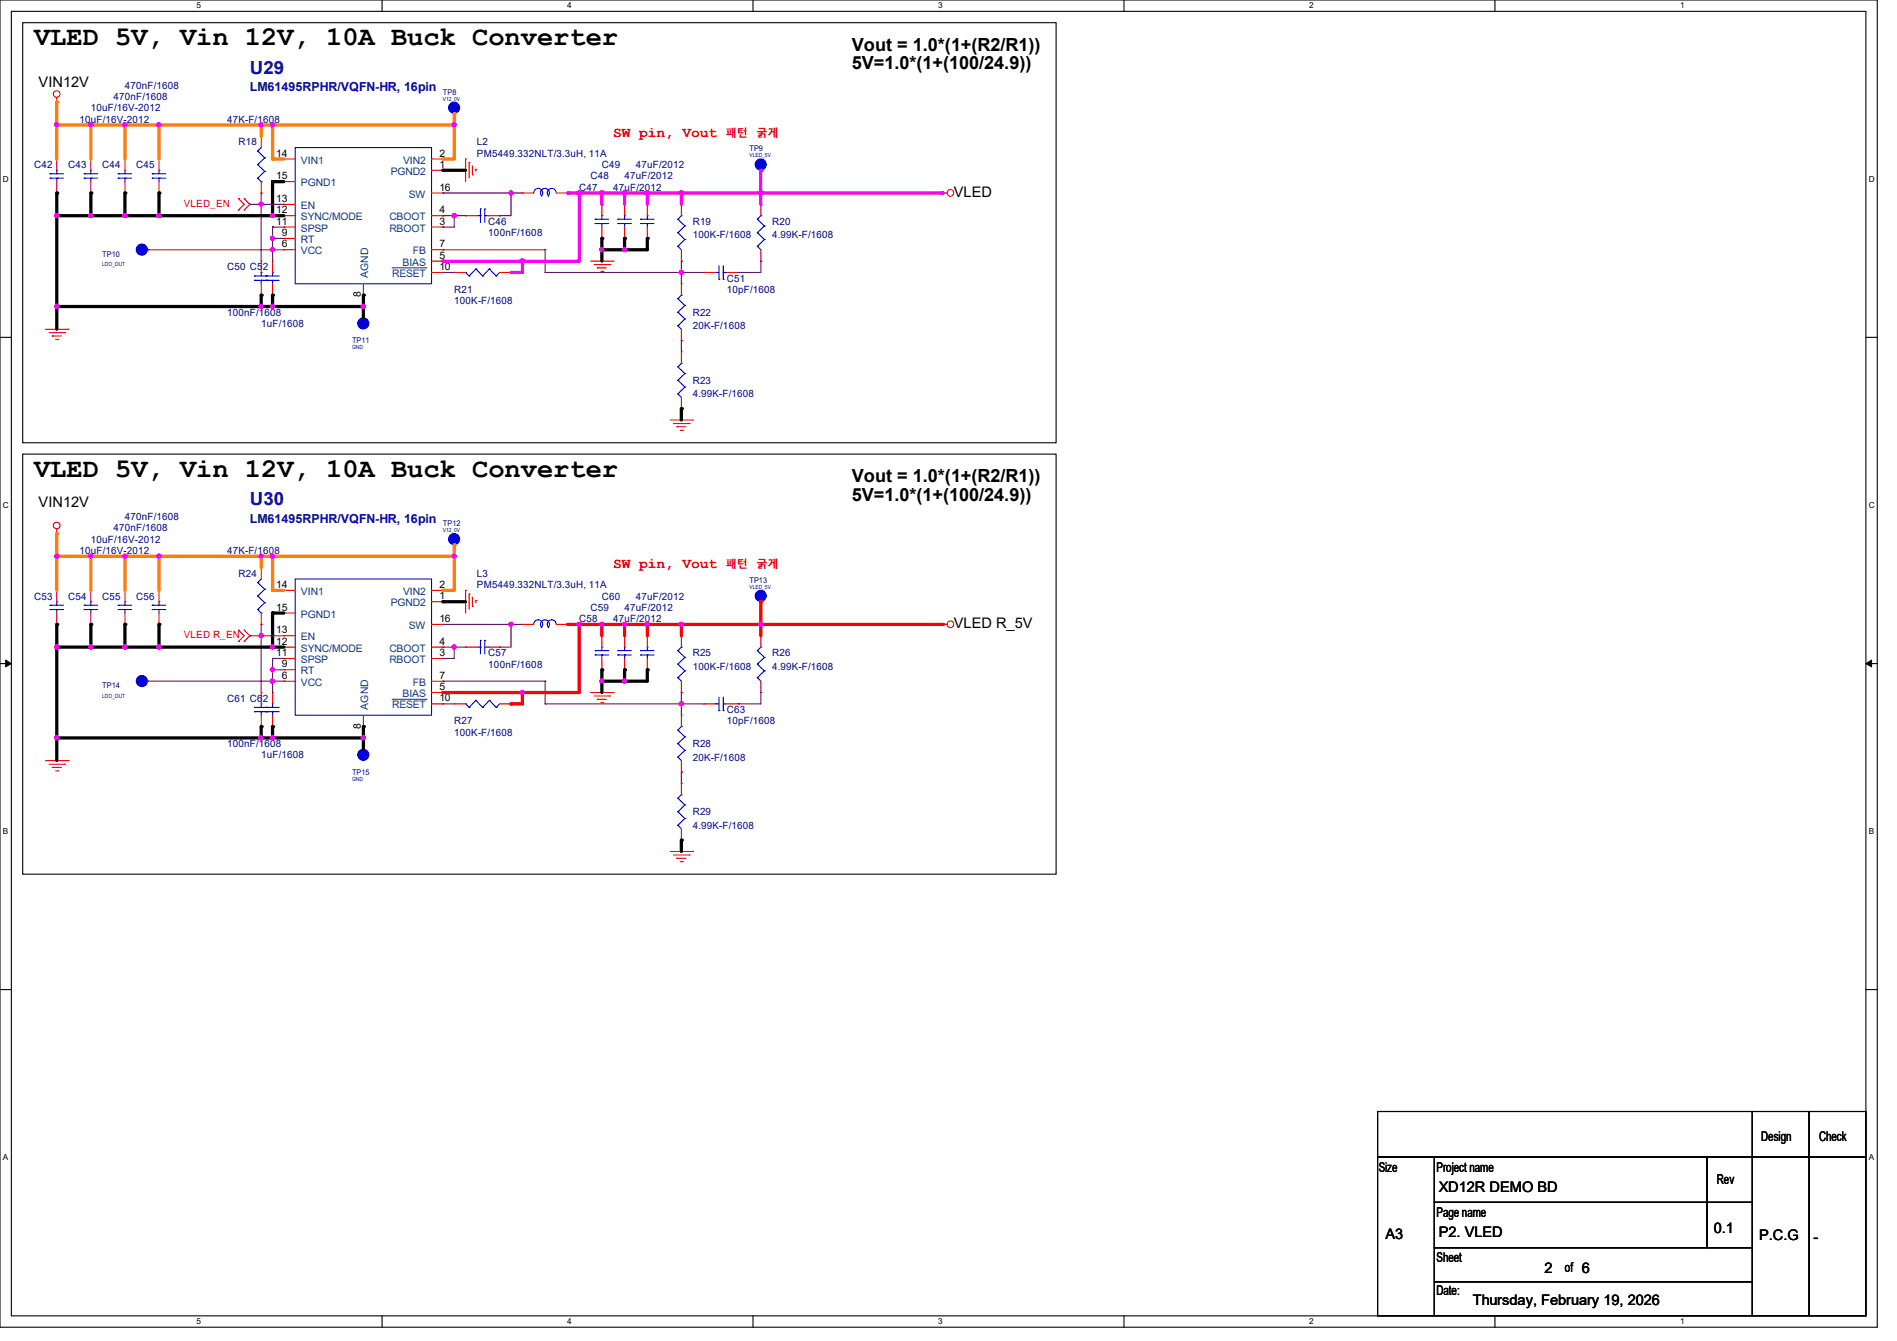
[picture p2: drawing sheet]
<svg xmlns="http://www.w3.org/2000/svg" width="297mm" height="210mm" viewBox="0 0 297 210" stroke-linecap="round" stroke-linejoin="round" font-family="sans-serif">
<path d="M0 0h293.9v207.9h-293.9zM1.8 1.8h290.3v204.3h-290.3z" fill="none" stroke="#000" stroke-width=".17"/>
<g fill="#fff">
<path d="M30.8 .2h.7v1.4h-.7z"/>
<path d="M30.8 206.2h.7v1.4h-.7z"/>
</g>
<path d="M59.8 0v1.8M59.8 206.1v1.8" fill="none" stroke="#000" stroke-width=".17"/>
<g fill="#fff">
<path d="M88.8 .2h.7v1.4h-.7z"/>
<path d="M88.8 206.2h.7v1.4h-.7z"/>
</g>
<path d="M117.9 0v1.8M117.9 206.1v1.8" fill="none" stroke="#000" stroke-width=".17"/>
<g fill="#fff">
<path d="M146.9 .2h.7v1.4h-.7z"/>
<path d="M146.9 206.2h.7v1.4h-.7z"/>
</g>
<path d="M176 0v1.8M176 206.1v1.8" fill="none" stroke="#000" stroke-width=".17"/>
<g fill="#fff">
<path d="M205 .2h.7v1.4h-.7z"/>
<path d="M205 206.2h.7v1.4h-.7z"/>
</g>
<path d="M234.1 0v1.8M234.1 206.1v1.8" fill="none" stroke="#000" stroke-width=".17"/>
<g fill="#fff">
<path d="M263.1 .2h.6v1.4h-.6z"/>
<path d="M263.1 206.2h.6v1.4h-.6z"/>
<path d="M.5 27.3h.9v1.4h-.9z"/>
<path d="M292.6 27.3h.9v1.4h-.9z"/>
<path d="M.5 78.4h.9v1.4h-.9z"/>
<path d="M292.6 78.4h.9v1.4h-.9z"/>
</g>
<path d="M0 52.8h1.8M292.1 52.8h1.8" fill="none" stroke="#000" stroke-width=".17"/>
<g fill="#fff">
<path d="M.5 129.5h.8v1.4h-.8z"/>
<path d="M292.6 129.5h.8v1.4h-.8z"/>
</g>
<path d="M0 103.9h1.8M292.1 103.9h1.8" fill="none" stroke="#000" stroke-width=".17"/>
<path d="M.9 103.4l.9 .5-.9 .5zM292.1 103.9l.9-.5v1z" fill="#000" stroke="#000" stroke-width=".16"/>
<g fill="#fff">
<path d="M.5 180.5h.8v1.4h-.8z"/>
<path d="M292.6 180.5h.8v1.4h-.8z"/>
</g>
<g fill="none" stroke="#000" stroke-width=".17">
<path d="M3.6 3.6h161.8v65.7h-161.8zM3.6 71.1h161.8v65.8h-161.8zM0 155h1.8M292.1 155h1.8M215.7 174.1h58.7v7.1h-58.7zM274.4 174.1h8.9v7.1h-8.9zM283.3 174.1h8.8v7.1h-8.8zM215.7 181.2h8.9v24.9h-8.9zM224.6 181.2h42.7v7.1h-42.7zM224.6 188.3h42.7v7.1h-42.7zM224.6 195.4h49.8v5.3h-49.8zM267.3 181.2h7.1v7.1h-7.1z"/>
<path d="M267.3 188.3h7.1v7.1h-7.1zM274.4 181.2h8.9v24.9h-8.9zM283.3 181.2h8.8v24.9h-8.8zM224.6 200.7h49.8v5.4h-49.8z"/>
</g>
<g fill="none" stroke="#f00" stroke-width=".17">
<path d="M8.9 16h.1M8.9 15.3v.7M71.1 17.8h.1M8.9 30.2h.1M8.9 24.9h.1M8.9 24.9v1.8M8.9 28.4v1.8M14.2 30.2h.1M14.2 24.9h.1M14.2 24.9v1.8M14.2 28.4v1.8M19.6 30.2h.1"/>
<path d="M19.6 24.9h.1M19.6 24.9v1.8M19.6 28.4v1.8M23.1 39.1h.1M24.9 30.2h.1M24.9 24.9h.1M24.9 24.9v1.8M24.9 28.4v1.8M37.3 32.9h.1M37.3 31.1h.1M37.3 31.1l.9 .9-.9 .9M38.2 31.1h.1"/>
<path d="M38.2 32.9h.1M38.2 31.1l.9 .9-.9 .9M40.9 21.3h.1M40.9 30.2h.1M40.9 21.3v1.8M40.9 28.4v1.8M44.5 39.1h.1M44.5 37.3h.1M44.5 35.6h.1M44.5 33.8h.1M44.5 32h.1M44.5 24.9h.1"/>
<path d="M44.5 28.4h.1M44.5 24.9h1.7M44.5 35.6h1.7M44.5 33.8h1.7M44.5 39.1h1.7M44.5 37.3h1.7M44.5 32h1.7M44.5 28.4h1.7M67.6 30.2h1.7M67.6 26.7h1.7M67.6 24.9h1.7M67.6 35.6h1.7"/>
<path d="M67.6 33.8h1.7M67.6 39.1h1.7M69.3 26.7h.1M69.3 24.9h.1M69.3 35.6h.1M69.3 33.8h.1M69.3 39.1h.1M69.3 30.2h.1M72.9 24.9h.1M72.9 33.8h.1M72.9 24.9v3.5M72.9 33.8h1.8"/>
<path d="M73.4 25.4h.1M73.4 25.4v2.5M74 27.4h.1M74 26v1.4M74.5 26.5h.1M74.5 26.5v.3M76.5 33.8h1.7M78.2 33.8h.1M81.8 30.2h.1M81.8 30.2h1.8M87.1 30.2h1.8M88.9 30.2h.1"/>
<path d="M94.2 37.3h.1M94.2 32h.1M94.2 32v1.8M94.2 35.6v1.7M97.8 37.3h.1M97.8 32h.1M97.8 32v1.8M97.8 35.6v1.7M101.3 37.3h.1M101.3 32h.1M101.3 32v1.8M101.3 35.6v1.7"/>
<path d="M106.7 32h.1M106.7 32v1.8M106.7 39.1v1.8M119.1 32h.1M119.1 26.7h.1M119.1 32v1.8M119.1 39.1v1.8M147.6 30.2h.1M147.6 30.2h.7M7.1 51.6h3.6M7.7 52.1h2.4M8.2 52.6h.1"/>
<path d="M8.2 52.6h1.4M8.7 53.2h.4M9.1 53.2h.1M10.1 52.1h.1M10.7 51.6h.1M40.9 46.2h.1M40.9 40.9h.1M40.9 40.9v1.8M40.9 44.4v1.8M42.7 46.2h.1M42.7 40.9h.1M42.7 40.9v1.8"/>
<path d="M42.7 44.4v1.8M56.9 46.2h.1M56.9 49.8h.1M56.9 44.4v1.8M67.6 40.9h1.7M67.6 42.7h1.7M69.3 40.9h.1M69.3 42.7h.1M71.1 42.7h.1M71.1 42.7h1.8M78.2 42.7h1.8M80 42.7h.1"/>
<path d="M92.5 40.9h3.5M93 41.4h2.5M93.5 42h.1M93.5 42h1.5M94.1 42.5h.3M94.4 42.5h.1M95.5 41.4h.1M96 40.9h.1M106.7 53.3h.1M106.7 44.4h.1M106.7 55.1h.1M106.7 40.9h.1"/>
<path d="M106.7 44.4v1.8M106.7 51.6v1.7M106.7 55.1v1.8M110.2 42.7h.1M110.2 42.7h1.8M113.8 42.7h1.8M115.6 42.7h.1M119.1 40.9h.1M104.9 65.8h3.6M105.5 66.3h2.4M106 66.8h.1M106 66.8h1.4"/>
<path d="M106.5 67.4h.3M106.7 64h.1M106.7 62.2v1.8M106.8 67.4h.1M107.9 66.3h.1M108.5 65.8h.1M8.9 83.6h.1M8.9 97.8h.1M8.9 92.5h.1M8.9 82.8v.8M8.9 92.5v1.7M8.9 96v1.8"/>
<path d="M14.2 97.8h.1M14.2 92.5h.1M14.2 92.5v1.7M14.2 96v1.8M19.6 97.8h.1M19.6 92.5h.1M19.6 92.5v1.7M19.6 96v1.8M24.9 97.8h.1M24.9 92.5h.1M24.9 92.5v1.7M24.9 96v1.8"/>
<path d="M37.3 98.7h.1M37.3 98.7l.9 .9-.9 .9M38.2 98.7h.1M38.2 98.7l.9 .9-.9 .9M40.9 88.9h.1M40.9 97.8h.1M40.9 88.9v1.8M40.9 96v1.8M44.5 99.6h.1M44.5 92.5h.1M44.5 96h.1M44.5 92.5h1.7"/>
<path d="M44.5 99.6h1.7M44.5 96h1.7M67.6 97.8h1.7M67.6 94.2h1.7M67.6 92.5h1.7M69.3 94.2h.1M69.3 92.5h.1M69.3 97.8h.1M71.1 85.3h.1M72.9 92.5h.1M72.9 92.5v3.5M73.4 93h.1"/>
<path d="M73.4 93v2.5M74 95h.1M74 93.5v1.5M74.5 94.1h.1M74.5 94.1v.3M81.8 97.8h.1M81.8 97.8h1.8M87.1 97.8h1.8M88.9 97.8h.1M94.2 99.6h.1M94.2 99.6v1.7M97.8 99.6h.1"/>
<path d="M97.8 99.6v1.7M101.3 99.6h.1M101.3 99.6v1.7M106.7 99.6h.1M106.7 99.6v1.7M119.1 99.6h.1M119.1 94.2h.1M119.1 99.6v1.7M147.6 97.8h.1M147.6 97.8h.7M7.1 119.1h3.6M7.7 119.7h2.4"/>
<path d="M10.1 119.7h.1M10.7 119.1h.1M23.1 106.7h.1M37.3 100.5h.1M38.2 100.5h.1M40.9 113.8h.1M40.9 108.5h.1M40.9 108.5v1.7M40.9 112v1.8M42.7 113.8h.1M42.7 108.5h.1M42.7 108.5v1.7"/>
<path d="M42.7 112v1.8M44.5 106.7h.1M44.5 104.9h.1M44.5 103.1h.1M44.5 101.3h.1M44.5 101.3h1.7M44.5 103.1h1.7M44.5 106.7h1.7M44.5 104.9h1.7M56.9 117.3h.1M56.9 113.8h.1M56.9 112v1.8"/>
<path d="M67.6 108.5h1.7M67.6 101.3h1.7M67.6 110.2h1.7M67.6 103.1h1.7M67.6 106.7h1.7M69.3 103.1h.1M69.3 101.3h.1M69.3 108.5h.1M69.3 106.7h.1M69.3 110.2h.1M71.1 110.2h.1M71.1 110.2h1.8"/>
<path d="M72.9 101.3h.1M72.9 101.3h1.8M76.5 101.3h1.7M78.2 101.3h.1M78.2 110.2h1.8M80 110.2h.1M92.5 108.5h3.5M93 109h2.5M93.5 109.5h.1M93.5 109.5h1.5M94.1 110.1h.3M94.2 104.9h.1"/>
<path d="M94.2 103.1v1.8M94.4 110.1h.1M95.5 109h.1M96 108.5h.1M97.8 104.9h.1M97.8 103.1v1.8M101.3 104.9h.1M101.3 103.1v1.8M106.7 108.5h.1M106.7 112h.1M106.7 106.7v1.8M106.7 112v1.8"/>
<path d="M106.7 119.1v1.8M110.2 110.2h.1M110.2 110.2h1.8M113.8 110.2h1.8M115.6 110.2h.1M119.1 108.5h.1M119.1 106.7v1.8M8.2 120.2h.1M8.2 120.2h1.4M8.7 120.7h.4M9.1 120.7h.1M104.9 133.4h3.6"/>
<path d="M105.5 133.9h2.4M106 134.4h.1M106 134.4h1.4M106.5 135h.3M106.7 131.6h.1M106.7 122.7h.1M106.7 120.9h.1M106.7 122.7v1.8M106.7 129.8v1.8M106.8 135h.1M107.9 133.9h.1M108.5 133.4h.1"/>
<circle cx="8.9" cy="14.7" r=".52"/>
<circle cx="148.8" cy="30.2" r=".52"/>
<circle cx="8.9" cy="82.3" r=".52"/>
<circle cx="148.8" cy="97.8" r=".52"/>
</g>
<g fill="none" stroke="#00f" stroke-width=".17">
<path d="M7.8 27.2h.1M7.8 27.9h.1M7.8 27.2h2.1M7.8 27.9h2.1M8.9 26.7h.1M8.9 27.9h.1M8.9 26.7v.5M8.9 27.9v.5M13.2 27.2h.1M13.2 27.9h.1M13.2 27.2h2.1M13.2 27.9h2.1"/>
<path d="M14.2 26.7h.1M14.2 27.9h.1M14.2 26.7v.5M14.2 27.9v.5M18.5 27.2h.1M18.5 27.9h.1M18.5 27.2h2.1M18.5 27.9h2.1M19.6 26.7h.1M19.6 27.9h.1M19.6 26.7v.5M19.6 27.9v.5"/>
<path d="M23.8 27.2h.1M23.8 27.9h.1M23.8 27.2h2.2M23.8 27.9h2.2M24.9 26.7h.1M24.9 27.9h.1M24.9 26.7v.5M24.9 27.9v.5M40.3 23.7h.1M40.3 25.8h.1M40.3 27.9h.1M40.3 23.7l1.1 1"/>
<path d="M40.3 25.8l1.1 1M40.3 27.9l.6 .5M40.9 28.4h.1M40.9 23.1l-.6 .6M41.4 24.7h.1M41.4 26.8h.1M41.4 24.7l-1.1 1.1M41.4 26.8l-1.1 1.1M46.2 23.1h21.4v21.3h-21.4zM74.7 33.8h.5M75.2 33.8h.1M75.2 32.7h.1"/>
<path d="M75.2 32.7v2.1M75.9 32.7h.1M75.9 32.7v2.1M75.9 33.8h.6M76.5 33.8h.1M83.6 30.2a.7 .7 0 0 1 .9-.6 .7 .7 0 0 1 .2 1.1M85.8 30.7a.7 .7 0 0 0 0-1 .7 .7 0 0 0-1 0 .7 .7 0 0 0 0 1M87.1 30.2a.7 .7 0 0 0-1-.6 .7 .7 0 0 0-.2 1.1M93.2 34.3h.1M93.2 35h.1M93.2 34.3h2.1M93.2 35h2.1"/>
<path d="M94.2 33.8h.1M94.2 35h.1M94.2 33.8v.5M94.2 35v.6M96.7 34.3h.1M96.7 35h.1M96.7 34.3h2.1M96.7 35h2.1M97.8 33.8h.1M97.8 35h.1M97.8 33.8v.5M97.8 35v.6"/>
<path d="M100.3 34.3h.1M100.3 35h.1M100.3 34.3h2.1M100.3 35h2.1M101.3 33.8h.1M101.3 35h.1M101.3 33.8v.5M101.3 35v.6M106.1 38.6h.1M106.1 36.4h.1M106.1 34.3h.1M106.1 38.6l.6 .5"/>
<path d="M106.1 36.4l1.1 1.1M106.1 34.3l1.1 1.1M106.7 33.8h.1M106.7 33.8l-.6 .5M107.2 37.5h.1M107.2 35.4h.1M107.2 37.5l-1.1 1.1M107.2 35.4l-1.1 1M118.6 38.6h.1M118.6 36.4h.1M118.6 34.3h.1M118.6 38.6l.5 .5"/>
<path d="M118.6 36.4l1.1 1.1M118.6 34.3l1.1 1.1M119.1 33.8h.1M119.1 33.8l-.5 .5M119.7 37.5h.1M119.7 35.4h.1M119.7 37.5l-1.1 1.1M119.7 35.4l-1.1 1M39.8 43.2h.1M39.8 43.9h.1M39.8 43.2h3.9M39.8 43.9h3.9"/>
<path d="M40.9 42.7h.1M40.9 43.9h.1M40.9 42.7v.5M40.9 43.9v.5M41.6 43.2h.1M41.6 43.9h.1M42.7 42.7h.1M42.7 43.9h.1M42.7 42.7v.5M42.7 43.9v.5M72.9 42.7h.1M72.9 42.7l.5 .5"/>
<path d="M73.4 43.2h.1M74.5 42.1h.1M74.5 42.1l1.1 1.1M74.5 42.1l-1.1 1.1M75.6 43.2h.1M76.6 42.1h.1M76.6 42.1l1.1 1.1M76.6 42.1l-1 1.1M77.7 43.2h.1M78.2 42.7l-.5 .5M106.1 51h.1M106.1 48.9h.1"/>
<path d="M106.1 46.8h.1M106.1 59.6h.1M106.1 57.4h.1M106.1 51l.6 .6M106.1 48.9l1.1 1.1M106.1 46.8l1.1 1M106.1 59.6l1.1 1M106.1 57.4l1.1 1.1M106.7 46.2h.1M106.7 56.9h.1M106.7 46.2l-.6 .6M106.7 56.9l-.6 .5"/>
<path d="M107.2 50h.1M107.2 47.8h.1M107.2 58.5h.1M107.2 50l-1.1 1M107.2 47.8l-1.1 1.1M107.2 58.5l-1.1 1.1M112 42.7h.1M112 42.7h.6M112.6 43.7h.1M112.6 41.6v2.1M113.2 42.7h.1M113.2 43.7h.1"/>
<path d="M113.2 42.7h.6M113.2 41.6v2.1M106.1 61.7h.1M106.1 61.7l.6 .5M107.2 60.6h.1M107.2 60.6l-1.1 1.1M7.8 94.8h.1M7.8 95.5h.1M7.8 94.8h2.1M7.8 95.5h2.1M8.9 94.2h.1M8.9 95.5h.1"/>
<path d="M8.9 94.2v.6M8.9 95.5v.5M13.2 94.8h.1M13.2 95.5h.1M13.2 94.8h2.1M13.2 95.5h2.1M14.2 94.2h.1M14.2 95.5h.1M14.2 94.2v.6M14.2 95.5v.5M18.5 94.8h.1M18.5 95.5h.1"/>
<path d="M18.5 94.8h2.1M18.5 95.5h2.1M19.6 94.2h.1M19.6 95.5h.1M19.6 94.2v.6M19.6 95.5v.5M23.8 94.8h.1M23.8 95.5h.1M23.8 94.8h2.2M23.8 95.5h2.2M24.9 94.2h.1M24.9 95.5h.1"/>
<path d="M24.9 94.2v.6M24.9 95.5v.5M40.3 91.2h.1M40.3 93.3h.1M40.3 95.5h.1M40.3 91.2l1.1 1.1M40.3 93.3l1.1 1.1M40.3 95.5l.6 .5M40.9 96h.1M40.9 90.7l-.6 .5M41.4 92.3h.1M41.4 94.4h.1"/>
<path d="M41.4 92.3l-1.1 1M41.4 94.4l-1.1 1.1M46.2 90.7h21.4v21.3h-21.4zM83.6 97.8a.7 .7 0 0 1 .9-.7 .7 .7 0 0 1 .2 1.2M85.8 98.3a.7 .7 0 0 0 0-1 .7 .7 0 0 0-1 0 .7 .7 0 0 0 0 1M87.1 97.8a.7 .7 0 0 0-1-.7 .7 .7 0 0 0-.2 1.2M39.8 110.8h.1M39.8 111.5h.1M39.8 110.8h3.9M39.8 111.5h3.9M40.9 110.2h.1M40.9 111.5h.1"/>
<path d="M40.9 110.2v.6M40.9 111.5v.5M41.6 110.8h.1M41.6 111.5h.1M42.7 110.2h.1M42.7 111.5h.1M42.7 110.2v.6M42.7 111.5v.5M72.9 110.2h.1M72.9 110.2l.5 .6M73.4 110.8h.1M74.5 109.7h.1"/>
<path d="M74.5 109.7l1.1 1.1M74.5 109.7l-1.1 1.1M74.7 101.3h.5M75.2 101.3h.1M75.2 100.3h.1M75.2 100.3v2.1M75.6 110.8h.1M75.9 100.3h.1M75.9 101.3h.6M75.9 100.3v2.1M76.5 101.3h.1M76.6 109.7h.1"/>
<path d="M76.6 109.7l1.1 1.1M76.6 109.7l-1 1.1M77.7 110.8h.1M78.2 110.2l-.5 .6M93.2 101.9h.1M93.2 102.6h.1M93.2 101.9h2.1M93.2 102.6h2.1M94.2 101.3h.1M94.2 102.6h.1M94.2 101.3v.6M94.2 102.6v.5"/>
<path d="M96.7 101.9h.1M96.7 102.6h.1M96.7 101.9h2.1M96.7 102.6h2.1M97.8 101.3h.1M97.8 102.6h.1M97.8 101.3v.6M97.8 102.6v.5M100.3 101.9h.1M100.3 102.6h.1M100.3 101.9h2.1M100.3 102.6h2.1"/>
<path d="M101.3 101.3h.1M101.3 102.6h.1M101.3 101.3v.6M101.3 102.6v.5M106.1 106.1h.1M106.1 104h.1M106.1 101.9h.1M106.1 118.6h.1M106.1 116.5h.1M106.1 114.3h.1M106.1 106.1l.6 .6M106.1 104l1.1 1.1"/>
<path d="M106.1 101.9l1.1 1.1M106.1 118.6l.6 .5M106.1 116.5l1.1 1M106.1 114.3l1.1 1.1M106.7 101.3h.1M106.7 113.8h.1M106.7 101.3l-.6 .6M106.7 113.8l-.6 .5M107.2 105.1h.1M107.2 103h.1M107.2 117.5h.1M107.2 115.4h.1"/>
<path d="M107.2 105.1l-1.1 1M107.2 103l-1.1 1M107.2 117.5l-1.1 1.1M107.2 115.4l-1.1 1.1M112 110.2h.1M112 110.2h.6M112.6 111.3h.1M112.6 109.2v2.1M113.2 110.2h.1M113.2 111.3h.1M113.2 109.2v2.1M113.2 110.2h.6"/>
<path d="M118.6 106.1h.1M118.6 104h.1M118.6 101.9h.1M118.6 106.1l.5 .6M118.6 104l1.1 1.1M118.6 101.9l1.1 1.1M119.1 101.3h.1M119.1 101.3l-.5 .6M119.7 105.1h.1M119.7 103h.1M119.7 105.1l-1.1 1M119.7 103l-1.1 1"/>
<path d="M106.1 129.2h.1M106.1 127.1h.1M106.1 125h.1M106.1 129.2l.6 .6M106.1 127.1l1.1 1.1M106.1 125l1.1 1.1M106.7 124.5h.1M106.7 124.5l-.6 .5M107.2 128.2h.1M107.2 126.1h.1M107.2 128.2l-1.1 1M107.2 126.1l-1.1 1"/>
</g>
<g fill="#00f" stroke="#00f" stroke-width=".17">
<circle cx="71.1" cy="16.9" r=".87"/>
<circle cx="22.2" cy="39.1" r=".87"/>
<circle cx="56.9" cy="118.2" r=".87"/>
<circle cx="71.1" cy="84.4" r=".87"/>
<circle cx="56.9" cy="50.7" r=".87"/>
<circle cx="119.1" cy="25.8" r=".87"/>
<circle cx="22.2" cy="106.7" r=".87"/>
<circle cx="119.1" cy="93.3" r=".87"/>
</g>
<path d="M61.4 42h5.3M66.7 42h.1M61.4 109.5h5.3M66.7 109.5h.1" fill="none" stroke="#004080" stroke-width=".16"/>
<path d="M8.9 16v3.6" fill="none" stroke="#ff8000" stroke-width=".51"/>
<circle cx="8.9" cy="16" r=".25" fill="#ff8000"/>
<circle cx="8.9" cy="19.5" r=".32" fill="#f0f" stroke="#f0f" stroke-width=".17"/>
<path d="M71.1 17.8v1.8" fill="none" stroke="#ff8000" stroke-width=".51"/>
<circle cx="71.1" cy="17.8" r=".25" fill="#ff8000"/>
<path d="M8.9 19.6v5.3" fill="none" stroke="#ff8000" stroke-width=".51"/>
<circle cx="8.9" cy="19.6" r=".25" fill="#ff8000"/>
<path d="M8.9 19.6h5.3" fill="none" stroke="#ff8000" stroke-width=".51"/>
<circle cx="8.9" cy="19.6" r=".25" fill="#ff8000"/>
<path d="M14.2 19.6h5.4" fill="none" stroke="#ff8000" stroke-width=".51"/>
<circle cx="14.2" cy="19.6" r=".25" fill="#ff8000"/>
<circle cx="14.2" cy="19.5" r=".32" fill="#f0f" stroke="#f0f" stroke-width=".17"/>
<path d="M14.2 19.6v5.3" fill="none" stroke="#ff8000" stroke-width=".51"/>
<circle cx="14.2" cy="19.6" r=".25" fill="#ff8000"/>
<path d="M19.6 19.6h5.3" fill="none" stroke="#ff8000" stroke-width=".51"/>
<circle cx="19.6" cy="19.6" r=".25" fill="#ff8000"/>
<circle cx="19.5" cy="19.5" r=".32" fill="#f0f" stroke="#f0f" stroke-width=".17"/>
<path d="M19.6 19.6v5.3" fill="none" stroke="#ff8000" stroke-width=".51"/>
<circle cx="19.6" cy="19.6" r=".25" fill="#ff8000"/>
<path d="M24.9 19.6h16" fill="none" stroke="#ff8000" stroke-width=".51"/>
<circle cx="24.9" cy="19.6" r=".25" fill="#ff8000"/>
<g fill="#f0f" stroke="#f0f" stroke-width=".17">
<circle cx="40.9" cy="19.5" r=".32"/>
<circle cx="24.9" cy="19.5" r=".32"/>
</g>
<path d="M24.9 19.6v5.3" fill="none" stroke="#ff8000" stroke-width=".51"/>
<circle cx="24.9" cy="19.6" r=".25" fill="#ff8000"/>
<path d="M40.9 19.6v1.7" fill="none" stroke="#ff8000" stroke-width=".51"/>
<circle cx="40.9" cy="19.6" r=".25" fill="#ff8000"/>
<path d="M40.9 19.6h1.8" fill="none" stroke="#ff8000" stroke-width=".51"/>
<circle cx="40.9" cy="19.6" r=".25" fill="#ff8000"/>
<path d="M42.7 19.6v5.3" fill="none" stroke="#ff8000" stroke-width=".51"/>
<circle cx="42.7" cy="19.6" r=".25" fill="#ff8000"/>
<path d="M42.7 19.6h28.4" fill="none" stroke="#ff8000" stroke-width=".51"/>
<circle cx="42.7" cy="19.6" r=".25" fill="#ff8000"/>
<g fill="#f0f" stroke="#f0f" stroke-width=".17">
<circle cx="71.1" cy="19.5" r=".32"/>
<circle cx="42.7" cy="19.5" r=".32"/>
</g>
<path d="M71.1 19.6v5.3" fill="none" stroke="#ff8000" stroke-width=".51"/>
<circle cx="71.1" cy="19.6" r=".25" fill="#ff8000"/>
<path d="M42.7 24.9h1.8" fill="none" stroke="#ff8000" stroke-width=".51"/>
<circle cx="42.7" cy="24.9" r=".25" fill="#ff8000"/>
<path d="M69.3 24.9h1.8" fill="none" stroke="#ff8000" stroke-width=".51"/>
<circle cx="69.3" cy="24.9" r=".25" fill="#ff8000"/>
<path d="M69.3 26.7h3.6" fill="none" stroke="#000" stroke-width=".51"/>
<circle cx="69.3" cy="26.7" r=".25" fill="#000"/>
<path d="M119.1 26.7v3.5" fill="none" stroke="#f0f" stroke-width=".51"/>
<circle cx="119.1" cy="26.7" r=".25" fill="#f0f"/>
<path d="M8.9 30.2v3.6M14.2 30.2v3.6M19.6 30.2v3.6M24.9 30.2v3.6M44.5 28.4h-1.8v5.4" fill="none" stroke="#000" stroke-width=".51"/>
<g fill="#000">
<circle cx="8.9" cy="30.2" r=".25"/>
<circle cx="14.2" cy="30.2" r=".25"/>
<circle cx="19.6" cy="30.2" r=".25"/>
<circle cx="24.9" cy="30.2" r=".25"/>
<circle cx="42.7" cy="28.4" r=".25"/>
</g>
<path d="M40.9 30.2h.1M40.9 30.2v1.8M69.3 30.2h.1M69.3 30.2h12.5M80 30.2h.1M80 30.2v3.6" fill="none" stroke="#800040" stroke-width=".17"/>
<circle cx="80" cy="30.2" r=".32" fill="#f0f" stroke="#f0f" stroke-width=".17"/>
<path d="M88.9 30.2h1.8" fill="none" stroke="#f0f" stroke-width=".51"/>
<circle cx="88.9" cy="30.2" r=".25" fill="#f0f"/>
<path d="M90.7 30.2v10.7" fill="none" stroke="#f0f" stroke-width=".51"/>
<circle cx="90.7" cy="30.2" r=".25" fill="#f0f"/>
<path d="M90.7 30.2h3.5" fill="none" stroke="#f0f" stroke-width=".51"/>
<circle cx="90.7" cy="30.2" r=".25" fill="#f0f"/>
<g fill="#f0f" stroke="#f0f" stroke-width=".17">
<circle cx="94.2" cy="30.2" r=".32"/>
<circle cx="90.7" cy="30.2" r=".32"/>
</g>
<path d="M94.2 30.2v1.8" fill="none" stroke="#f0f" stroke-width=".51"/>
<circle cx="94.2" cy="30.2" r=".25" fill="#f0f"/>
<path d="M94.2 30.2h3.6" fill="none" stroke="#f0f" stroke-width=".51"/>
<circle cx="94.2" cy="30.2" r=".25" fill="#f0f"/>
<circle cx="97.8" cy="30.2" r=".32" fill="#f0f" stroke="#f0f" stroke-width=".17"/>
<path d="M97.8 30.2v1.8" fill="none" stroke="#f0f" stroke-width=".51"/>
<circle cx="97.8" cy="30.2" r=".25" fill="#f0f"/>
<path d="M97.8 30.2h3.5" fill="none" stroke="#f0f" stroke-width=".51"/>
<circle cx="97.8" cy="30.2" r=".25" fill="#f0f"/>
<circle cx="101.3" cy="30.2" r=".32" fill="#f0f" stroke="#f0f" stroke-width=".17"/>
<path d="M101.3 30.2h5.4" fill="none" stroke="#f0f" stroke-width=".51"/>
<circle cx="101.3" cy="30.2" r=".25" fill="#f0f"/>
<path d="M101.3 30.2v1.8" fill="none" stroke="#f0f" stroke-width=".51"/>
<circle cx="101.3" cy="30.2" r=".25" fill="#f0f"/>
<path d="M106.7 30.2v1.8" fill="none" stroke="#f0f" stroke-width=".51"/>
<circle cx="106.7" cy="30.2" r=".25" fill="#f0f"/>
<path d="M106.7 30.2h12.4" fill="none" stroke="#f0f" stroke-width=".51"/>
<circle cx="106.7" cy="30.2" r=".25" fill="#f0f"/>
<g fill="#f0f" stroke="#f0f" stroke-width=".17">
<circle cx="119.1" cy="30.2" r=".32"/>
<circle cx="106.7" cy="30.2" r=".32"/>
</g>
<path d="M119.1 30.2v1.8" fill="none" stroke="#f0f" stroke-width=".51"/>
<circle cx="119.1" cy="30.2" r=".25" fill="#f0f"/>
<path d="M119.1 30.2h28.5" fill="none" stroke="#f0f" stroke-width=".51"/>
<circle cx="147.6" cy="30.2" r=".25" fill="#f0f"/>
<g fill="none" stroke="#800040" stroke-width=".17">
<path d="M23.1 39.1h.1M23.1 39.1h21.4M39.1 32h.1M39.1 32h5.4M40.9 32h.1M40.9 32v8.9M42.7 35.6h.1M42.7 37.3h.1M42.7 39.1h.1M42.7 35.6h1.8M42.7 35.6v5.3M42.7 37.3h1.8"/>
<path d="M69.3 33.8h.1M69.3 35.6h.1M69.3 39.1h.1M69.3 33.8h3.6M69.3 39.1h16M71.1 33.8h.1M71.1 33.8v1.8h-1.8M78.2 33.8h.1M78.2 33.8h1.8M85.3 39.1h.1M85.3 39.1v3.6"/>
</g>
<g fill="#f0f" stroke="#f0f" stroke-width=".17">
<circle cx="40.9" cy="32" r=".32"/>
<circle cx="8.9" cy="33.8" r=".32"/>
<circle cx="14.2" cy="33.8" r=".32"/>
<circle cx="19.5" cy="33.8" r=".32"/>
<circle cx="42.7" cy="33.8" r=".32"/>
<circle cx="24.9" cy="33.8" r=".32"/>
<circle cx="71.1" cy="33.8" r=".32"/>
<circle cx="42.7" cy="37.3" r=".32"/>
<circle cx="97.8" cy="39.1" r=".32"/>
<circle cx="42.7" cy="39.1" r=".32"/>
<circle cx="94.2" cy="39.1" r=".32"/>
</g>
<path d="M44.5 33.8h-35.6v14.2M94.2 37.3v3.6M97.8 37.3v1.8M101.3 37.3v1.8h-7.1" fill="none" stroke="#000" stroke-width=".51"/>
<g fill="#000">
<circle cx="8.9" cy="33.8" r=".25"/>
<circle cx="14.2" cy="33.8" r=".25"/>
<circle cx="19.6" cy="33.8" r=".25"/>
<circle cx="24.9" cy="33.8" r=".25"/>
<circle cx="42.7" cy="33.8" r=".25"/>
<circle cx="94.2" cy="37.3" r=".25"/>
<circle cx="94.2" cy="39.1" r=".25"/>
<circle cx="97.8" cy="39.1" r=".25"/>
<circle cx="97.8" cy="37.3" r=".25"/>
<circle cx="101.3" cy="37.3" r=".25"/>
</g>
<path d="M69.3 40.9h12.5" fill="none" stroke="#f0f" stroke-width=".51"/>
<circle cx="69.3" cy="40.9" r=".25" fill="#f0f"/>
<circle cx="81.8" cy="40.9" r=".32" fill="#f0f" stroke="#f0f" stroke-width=".17"/>
<path d="M81.8 40.9v1.8" fill="none" stroke="#f0f" stroke-width=".51"/>
<circle cx="81.8" cy="40.9" r=".25" fill="#f0f"/>
<path d="M81.8 40.9h8.9" fill="none" stroke="#f0f" stroke-width=".51"/>
<circle cx="81.8" cy="40.9" r=".25" fill="#f0f"/>
<path d="M69.3 42.7h.1M69.3 42.7h1.8M106.7 40.9h.1M106.7 40.9v1.8M119.1 40.9h.1M119.1 40.9v1.8" fill="none" stroke="#800040" stroke-width=".17"/>
<path d="M80 42.7h1.8" fill="none" stroke="#f0f" stroke-width=".51"/>
<circle cx="80" cy="42.7" r=".25" fill="#f0f"/>
<path d="M85.3 42.7h.1M85.3 42.7h24.9M106.7 42.7h.1M106.7 53.3h.1M106.7 42.7v1.7M106.7 53.3v1.8M115.6 42.7h.1M115.6 42.7h3.5" fill="none" stroke="#800040" stroke-width=".17"/>
<g fill="#f0f" stroke="#f0f" stroke-width=".17">
<circle cx="106.7" cy="42.7" r=".32"/>
<circle cx="40.9" cy="48" r=".32"/>
<circle cx="8.9" cy="48" r=".32"/>
<circle cx="56.9" cy="48" r=".32"/>
<circle cx="42.7" cy="48" r=".32"/>
</g>
<path d="M40.9 46.2v1.8M42.7 46.2v1.8M56.9 46.2v3.6M56.9 48h-48v3.6M106.7 64v1.8" fill="none" stroke="#000" stroke-width=".51"/>
<g fill="#000">
<circle cx="8.9" cy="48" r=".25"/>
<circle cx="40.9" cy="46.2" r=".25"/>
<circle cx="40.9" cy="48" r=".25"/>
<circle cx="42.7" cy="48" r=".25"/>
<circle cx="42.7" cy="46.2" r=".25"/>
<circle cx="56.9" cy="46.2" r=".25"/>
<circle cx="56.9" cy="48" r=".25"/>
<circle cx="106.7" cy="64" r=".25"/>
</g>
<path d="M8.9 83.6v3.5" fill="none" stroke="#ff8000" stroke-width=".51"/>
<circle cx="8.9" cy="83.6" r=".25" fill="#ff8000"/>
<path d="M71.1 85.3v1.8" fill="none" stroke="#ff8000" stroke-width=".51"/>
<circle cx="71.1" cy="85.3" r=".25" fill="#ff8000"/>
<path d="M8.9 87.1v5.4" fill="none" stroke="#ff8000" stroke-width=".51"/>
<circle cx="8.9" cy="87.1" r=".25" fill="#ff8000"/>
<path d="M8.9 87.1h5.3" fill="none" stroke="#ff8000" stroke-width=".51"/>
<circle cx="8.9" cy="87.1" r=".25" fill="#ff8000"/>
<g fill="#f0f" stroke="#f0f" stroke-width=".17">
<circle cx="14.2" cy="87.1" r=".32"/>
<circle cx="8.9" cy="87.1" r=".32"/>
</g>
<path d="M14.2 87.1h5.4" fill="none" stroke="#ff8000" stroke-width=".51"/>
<circle cx="14.2" cy="87.1" r=".25" fill="#ff8000"/>
<path d="M14.2 87.1v5.4" fill="none" stroke="#ff8000" stroke-width=".51"/>
<circle cx="14.2" cy="87.1" r=".25" fill="#ff8000"/>
<path d="M19.6 87.1v5.4" fill="none" stroke="#ff8000" stroke-width=".51"/>
<circle cx="19.6" cy="87.1" r=".25" fill="#ff8000"/>
<path d="M19.6 87.1h5.3" fill="none" stroke="#ff8000" stroke-width=".51"/>
<circle cx="19.6" cy="87.1" r=".25" fill="#ff8000"/>
<circle cx="19.5" cy="87.1" r=".32" fill="#f0f" stroke="#f0f" stroke-width=".17"/>
<path d="M24.9 87.1h16" fill="none" stroke="#ff8000" stroke-width=".51"/>
<circle cx="24.9" cy="87.1" r=".25" fill="#ff8000"/>
<g fill="#f0f" stroke="#f0f" stroke-width=".17">
<circle cx="40.9" cy="87.1" r=".32"/>
<circle cx="24.9" cy="87.1" r=".32"/>
</g>
<path d="M24.9 87.1v5.4" fill="none" stroke="#ff8000" stroke-width=".51"/>
<circle cx="24.9" cy="87.1" r=".25" fill="#ff8000"/>
<path d="M40.9 87.1v1.8" fill="none" stroke="#ff8000" stroke-width=".51"/>
<circle cx="40.9" cy="87.1" r=".25" fill="#ff8000"/>
<path d="M40.9 87.1h1.8" fill="none" stroke="#ff8000" stroke-width=".51"/>
<circle cx="40.9" cy="87.1" r=".25" fill="#ff8000"/>
<path d="M42.7 87.1v5.4" fill="none" stroke="#ff8000" stroke-width=".51"/>
<circle cx="42.7" cy="87.1" r=".25" fill="#ff8000"/>
<path d="M42.7 87.1h28.4" fill="none" stroke="#ff8000" stroke-width=".51"/>
<circle cx="42.7" cy="87.1" r=".25" fill="#ff8000"/>
<g fill="#f0f" stroke="#f0f" stroke-width=".17">
<circle cx="71.1" cy="87.1" r=".32"/>
<circle cx="42.7" cy="87.1" r=".32"/>
</g>
<path d="M71.1 87.1v5.4" fill="none" stroke="#ff8000" stroke-width=".51"/>
<circle cx="71.1" cy="87.1" r=".25" fill="#ff8000"/>
<path d="M42.7 92.5h1.8" fill="none" stroke="#ff8000" stroke-width=".51"/>
<circle cx="42.7" cy="92.5" r=".25" fill="#ff8000"/>
<path d="M69.3 92.5h1.8" fill="none" stroke="#ff8000" stroke-width=".51"/>
<circle cx="69.3" cy="92.5" r=".25" fill="#ff8000"/>
<path d="M69.3 94.2h3.6" fill="none" stroke="#000" stroke-width=".51"/>
<circle cx="69.3" cy="94.2" r=".25" fill="#000"/>
<path d="M119.1 94.2v3.6" fill="none" stroke="#f00" stroke-width=".51"/>
<circle cx="119.1" cy="94.2" r=".25" fill="#f00"/>
<path d="M8.9 97.8v3.5M14.2 97.8v3.5M19.6 97.8v3.5M24.9 97.8v3.5M44.5 96h-1.8v5.3" fill="none" stroke="#000" stroke-width=".51"/>
<g fill="#000">
<circle cx="8.9" cy="97.8" r=".25"/>
<circle cx="14.2" cy="97.8" r=".25"/>
<circle cx="19.6" cy="97.8" r=".25"/>
<circle cx="24.9" cy="97.8" r=".25"/>
<circle cx="42.7" cy="96" r=".25"/>
</g>
<g fill="#f0f" stroke="#f0f" stroke-width=".17">
<circle cx="14.2" cy="101.3" r=".32"/>
<circle cx="80" cy="97.8" r=".32"/>
</g>
<path d="M40.9 97.8h.1M40.9 97.8v1.8M69.3 97.8h.1M69.3 97.8h12.5M80 97.8h.1M80 97.8v3.5" fill="none" stroke="#800040" stroke-width=".17"/>
<path d="M88.9 97.8h1.8" fill="none" stroke="#f00" stroke-width=".51"/>
<circle cx="88.9" cy="97.8" r=".25" fill="#f00"/>
<path d="M90.7 97.8v10.7" fill="none" stroke="#f00" stroke-width=".51"/>
<circle cx="90.7" cy="97.8" r=".25" fill="#f00"/>
<circle cx="90.7" cy="97.8" r=".32" fill="#f0f" stroke="#f0f" stroke-width=".17"/>
<path d="M90.7 97.8h3.5" fill="none" stroke="#f00" stroke-width=".51"/>
<circle cx="90.7" cy="97.8" r=".25" fill="#f00"/>
<circle cx="94.2" cy="97.8" r=".32" fill="#f0f" stroke="#f0f" stroke-width=".17"/>
<path d="M94.2 97.8v1.8" fill="none" stroke="#f00" stroke-width=".51"/>
<circle cx="94.2" cy="97.8" r=".25" fill="#f00"/>
<path d="M94.2 97.8h3.6" fill="none" stroke="#f00" stroke-width=".51"/>
<circle cx="94.2" cy="97.8" r=".25" fill="#f00"/>
<path d="M97.8 97.8v1.8" fill="none" stroke="#f00" stroke-width=".51"/>
<circle cx="97.8" cy="97.8" r=".25" fill="#f00"/>
<path d="M97.8 97.8h3.5" fill="none" stroke="#f00" stroke-width=".51"/>
<circle cx="97.8" cy="97.8" r=".25" fill="#f00"/>
<g fill="#f0f" stroke="#f0f" stroke-width=".17">
<circle cx="101.3" cy="97.8" r=".32"/>
<circle cx="97.8" cy="97.8" r=".32"/>
</g>
<path d="M101.3 97.8h5.4" fill="none" stroke="#f00" stroke-width=".51"/>
<circle cx="101.3" cy="97.8" r=".25" fill="#f00"/>
<path d="M101.3 97.8v1.8" fill="none" stroke="#f00" stroke-width=".51"/>
<circle cx="101.3" cy="97.8" r=".25" fill="#f00"/>
<path d="M106.7 97.8v1.8" fill="none" stroke="#f00" stroke-width=".51"/>
<circle cx="106.7" cy="97.8" r=".25" fill="#f00"/>
<path d="M106.7 97.8h12.4" fill="none" stroke="#f00" stroke-width=".51"/>
<circle cx="106.7" cy="97.8" r=".25" fill="#f00"/>
<g fill="#f0f" stroke="#f0f" stroke-width=".17">
<circle cx="119.1" cy="97.8" r=".32"/>
<circle cx="106.7" cy="97.8" r=".32"/>
</g>
<path d="M119.1 97.8v1.8" fill="none" stroke="#f00" stroke-width=".51"/>
<circle cx="119.1" cy="97.8" r=".25" fill="#f00"/>
<path d="M119.1 97.8h28.5" fill="none" stroke="#f00" stroke-width=".51"/>
<circle cx="147.6" cy="97.8" r=".25" fill="#f00"/>
<g fill="none" stroke="#800040" stroke-width=".17">
<path d="M39.1 99.6h.1M39.1 99.6h5.4M40.9 99.6h.1M40.9 99.6v8.9M23.1 106.7h.1M23.1 106.7h21.4M42.7 103.1h.1M42.7 104.9h.1M42.7 106.7h.1M42.7 103.1h1.8M42.7 103.1v5.4M42.7 104.9h1.8"/>
<path d="M69.3 101.3h.1M69.3 103.1h.1M69.3 106.7h.1M69.3 101.3h3.6M69.3 106.7h16M71.1 101.3h.1M71.1 101.3v1.8h-1.8M78.2 101.3h.1M78.2 101.3h1.8M85.3 106.7h.1M85.3 106.7v3.5"/>
</g>
<g fill="#f0f" stroke="#f0f" stroke-width=".17">
<circle cx="40.9" cy="99.5" r=".32"/>
<circle cx="8.9" cy="115.5" r=".32"/>
<circle cx="8.9" cy="101.3" r=".32"/>
<circle cx="19.5" cy="101.3" r=".32"/>
<circle cx="42.7" cy="101.3" r=".32"/>
<circle cx="24.9" cy="101.3" r=".32"/>
<circle cx="71.1" cy="101.3" r=".32"/>
<circle cx="42.7" cy="106.7" r=".32"/>
<circle cx="42.7" cy="104.9" r=".32"/>
<circle cx="94.2" cy="106.7" r=".32"/>
<circle cx="97.8" cy="106.7" r=".32"/>
</g>
<path d="M44.5 101.3h-35.6v14.3M94.2 104.9v3.6M97.8 104.9v1.8M101.3 104.9v1.8h-7.1" fill="none" stroke="#000" stroke-width=".51"/>
<g fill="#000">
<circle cx="8.9" cy="101.3" r=".25"/>
<circle cx="14.2" cy="101.3" r=".25"/>
<circle cx="19.6" cy="101.3" r=".25"/>
<circle cx="24.9" cy="101.3" r=".25"/>
<circle cx="42.7" cy="101.3" r=".25"/>
<circle cx="94.2" cy="104.9" r=".25"/>
<circle cx="94.2" cy="106.7" r=".25"/>
<circle cx="97.8" cy="104.9" r=".25"/>
<circle cx="97.8" cy="106.7" r=".25"/>
<circle cx="101.3" cy="104.9" r=".25"/>
</g>
<path d="M69.3 108.5h12.5" fill="none" stroke="#f00" stroke-width=".51"/>
<circle cx="69.3" cy="108.5" r=".25" fill="#f00"/>
<circle cx="81.8" cy="108.4" r=".32" fill="#f0f" stroke="#f0f" stroke-width=".17"/>
<path d="M81.8 108.5v1.7" fill="none" stroke="#f00" stroke-width=".51"/>
<circle cx="81.8" cy="108.5" r=".25" fill="#f00"/>
<path d="M81.8 108.5h8.9" fill="none" stroke="#f00" stroke-width=".51"/>
<circle cx="81.8" cy="108.5" r=".25" fill="#f00"/>
<path d="M69.3 110.2h.1M69.3 110.2h1.8M106.7 108.5h.1M106.7 108.5v1.7M119.1 108.5h.1M119.1 108.5v1.7" fill="none" stroke="#800040" stroke-width=".17"/>
<path d="M80 110.2h1.8" fill="none" stroke="#f00" stroke-width=".51"/>
<circle cx="80" cy="110.2" r=".25" fill="#f00"/>
<path d="M85.3 110.2h.1M85.3 110.2h24.9M106.7 110.2h.1M106.7 110.2v1.8M115.6 110.2h.1M115.6 110.2h3.5M106.7 120.9h.1M106.7 120.9v1.8" fill="none" stroke="#800040" stroke-width=".17"/>
<g fill="#f0f" stroke="#f0f" stroke-width=".17">
<circle cx="106.7" cy="110.2" r=".32"/>
<circle cx="40.9" cy="115.5" r=".32"/>
<circle cx="56.9" cy="115.5" r=".32"/>
<circle cx="42.7" cy="115.5" r=".32"/>
<circle cx="8.9" cy="19.5" r=".32"/>
<circle cx="14.2" cy="19.5" r=".32"/>
<circle cx="19.5" cy="19.5" r=".32"/>
<circle cx="40.9" cy="19.5" r=".32"/>
<circle cx="24.9" cy="19.5" r=".32"/>
<circle cx="71.1" cy="19.5" r=".32"/>
<circle cx="42.7" cy="19.5" r=".32"/>
<circle cx="80" cy="30.2" r=".32"/>
<circle cx="94.2" cy="30.2" r=".32"/>
<circle cx="90.7" cy="30.2" r=".32"/>
<circle cx="97.8" cy="30.2" r=".32"/>
<circle cx="101.3" cy="30.2" r=".32"/>
<circle cx="119.1" cy="30.2" r=".32"/>
<circle cx="106.7" cy="30.2" r=".32"/>
<circle cx="40.9" cy="32" r=".32"/>
<circle cx="8.9" cy="33.8" r=".32"/>
<circle cx="14.2" cy="33.8" r=".32"/>
<circle cx="19.5" cy="33.8" r=".32"/>
<circle cx="42.7" cy="33.8" r=".32"/>
<circle cx="24.9" cy="33.8" r=".32"/>
<circle cx="71.1" cy="33.8" r=".32"/>
<circle cx="42.7" cy="37.3" r=".32"/>
<circle cx="97.8" cy="39.1" r=".32"/>
<circle cx="42.7" cy="39.1" r=".32"/>
<circle cx="94.2" cy="39.1" r=".32"/>
<circle cx="81.8" cy="40.9" r=".32"/>
<circle cx="106.7" cy="42.7" r=".32"/>
<circle cx="40.9" cy="48" r=".32"/>
<circle cx="8.9" cy="48" r=".32"/>
<circle cx="56.9" cy="48" r=".32"/>
<circle cx="42.7" cy="48" r=".32"/>
<circle cx="14.2" cy="87.1" r=".32"/>
<circle cx="8.9" cy="87.1" r=".32"/>
<circle cx="19.5" cy="87.1" r=".32"/>
<circle cx="40.9" cy="87.1" r=".32"/>
<circle cx="24.9" cy="87.1" r=".32"/>
<circle cx="71.1" cy="87.1" r=".32"/>
<circle cx="42.7" cy="87.1" r=".32"/>
<circle cx="14.2" cy="101.3" r=".32"/>
<circle cx="80" cy="97.8" r=".32"/>
<circle cx="90.7" cy="97.8" r=".32"/>
<circle cx="94.2" cy="97.8" r=".32"/>
<circle cx="101.3" cy="97.8" r=".32"/>
<circle cx="97.8" cy="97.8" r=".32"/>
<circle cx="119.1" cy="97.8" r=".32"/>
<circle cx="106.7" cy="97.8" r=".32"/>
<circle cx="40.9" cy="99.5" r=".32"/>
<circle cx="8.9" cy="115.5" r=".32"/>
<circle cx="8.9" cy="101.3" r=".32"/>
<circle cx="19.5" cy="101.3" r=".32"/>
<circle cx="42.7" cy="101.3" r=".32"/>
<circle cx="24.9" cy="101.3" r=".32"/>
<circle cx="71.1" cy="101.3" r=".32"/>
<circle cx="42.7" cy="106.7" r=".32"/>
<circle cx="42.7" cy="104.9" r=".32"/>
<circle cx="94.2" cy="106.7" r=".32"/>
<circle cx="97.8" cy="106.7" r=".32"/>
<circle cx="81.8" cy="108.4" r=".32"/>
</g>
<path d="M40.9 113.8v1.8M42.7 113.8v1.8M56.9 113.8v3.5M56.9 115.6h-48v3.5M106.7 131.6v1.8" fill="none" stroke="#000" stroke-width=".51"/>
<g fill="#000">
<circle cx="8.9" cy="115.6" r=".25"/>
<circle cx="40.9" cy="113.8" r=".25"/>
<circle cx="40.9" cy="115.6" r=".25"/>
<circle cx="42.7" cy="113.8" r=".25"/>
<circle cx="42.7" cy="115.6" r=".25"/>
<circle cx="56.9" cy="115.6" r=".25"/>
<circle cx="56.9" cy="113.8" r=".25"/>
<circle cx="106.7" cy="131.6" r=".25"/>
</g>
<g font-size="4.2">
<text x="5.3" y="7.1">VLED 5V, Vin 12V, 10A Buck Converter</text>
<text x="5.3" y="74.7">VLED 5V, Vin 12V, 10A Buck Converter</text>
</g>
<g font-size="2.8" fill="#000080">
<text x="39.1" y="11.5">U29</text>
<text x="39.1" y="79.1">U30</text>
</g>
<g font-size="2.8">
<text x="133.3" y="8">Vout = 1.0*(1+(R2/R1))</text>
<text x="133.3" y="10.9">5V=1.0*(1+(100/24.9))</text>
<text x="133.3" y="75.5">Vout = 1.0*(1+(R2/R1))</text>
<text x="133.3" y="78.4">5V=1.0*(1+(100/24.9))</text>
</g>
<g font-size="2.3">
<text x="6.1" y="13.6">VIN12V</text>
<text x="149.4" y="30.9">VLED</text>
<text x="6.1" y="79.4">VIN12V</text>
<text x="149.4" y="98.4">VLED R_5V</text>
<text x="225.3" y="186.6">XD12R DEMO BD</text>
<text x="216.9" y="194.1">A3</text>
<text x="225.3" y="193.8">P2. VLED</text>
<text x="268.3" y="193">0.1</text>
<text x="275.4" y="194.3">P.C.G</text>
<text x="283.9" y="194.4">-</text>
<text x="241.8" y="199.4">2</text>
<text x="230.6" y="204.4">Thursday, February 19, 2026</text>
</g>
<g font-size="2.3" fill="#f00">
<text x="96" y="21.4">SW pin, Vout</text>
<text x="96" y="89">SW pin, Vout</text>
</g>
<g font-size="2.1">
<text x="275.8" y="178.7">Design</text>
<text x="284.8" y="178.7">Check</text>
<text x="215.9" y="183.5">Size</text>
<text x="224.9" y="183.5">Project name</text>
<text x="268.8" y="185.4">Rev</text>
<text x="224.9" y="190.6">Page name</text>
<text x="224.9" y="197.7">Sheet</text>
<text x="224.9" y="202.9">Date:</text>
<text x="245" y="199.1">of 6</text>
</g>
<g font-size="1.9" fill="#000080">
<text x="39.1" y="14.3">LM61495RPHR/VQFN-HR, 16pin</text>
<text x="39.1" y="81.8">LM61495RPHR/VQFN-HR, 16pin</text>
</g>
<g font-size="1.7" fill="#f00">
<text x="113.6" y="21.5">패턴</text>
<text x="118.4" y="21.5">굵게</text>
<text x="113.6" y="89">패턴</text>
<text x="118.4" y="89">굵게</text>
</g>
<g font-size="1.6" fill="#000080">
<text x="14.2" y="17.4">10uF/16V-2012</text>
<text x="17.8" y="15.7">470nF/1608</text>
<text x="19.6" y="13.9">470nF/1608</text>
<text x="12.4" y="19.2">10uF/16V-2012</text>
<text x="35.6" y="19.2">47K-F/1608</text>
<text x="37.3" y="22.8">R18</text>
<text x="74.7" y="22.8">L2</text>
<text x="5.3" y="26.3">C42</text>
<text x="10.7" y="26.3">C43</text>
<text x="16" y="26.3">C44</text>
<text x="21.3" y="26.3">C45</text>
<text x="74.7" y="24.6">PM5449.332NLT/3.3uH, 11A</text>
<text x="90.7" y="29.9">C47</text>
<text x="92.5" y="28.1">C48</text>
<text x="94.2" y="26.3">C49</text>
<text x="96" y="29.9">47uF/2012</text>
<text x="97.8" y="28.1">47uF/2012</text>
<text x="99.6" y="26.3">47uF/2012</text>
<text x="76.5" y="35.2">C46</text>
<text x="108.5" y="35.2">R19</text>
<text x="120.9" y="35.2">R20</text>
<text x="76.5" y="37">100nF/1608</text>
<text x="108.5" y="37.3">100K-F/1608</text>
<text x="120.9" y="37.3">4.99K-F/1608</text>
<text x="35.6" y="42.3">C50 C52</text>
<text x="71.1" y="45.9">R21</text>
<text x="71.1" y="47.7">100K-F/1608</text>
<text x="113.8" y="44.1">C51</text>
<text x="113.8" y="45.9">10pF/1608</text>
<text x="35.6" y="49.4">100nF/1608</text>
<text x="40.9" y="51.2">1uF/1608</text>
<text x="108.5" y="49.4">R22</text>
<text x="108.5" y="51.6">20K-F/1608</text>
<text x="108.5" y="60.1">R23</text>
<text x="108.5" y="62.2">4.99K-F/1608</text>
<text x="17.8" y="83.2">470nF/1608</text>
<text x="19.6" y="81.4">470nF/1608</text>
<text x="12.4" y="86.8">10uF/16V-2012</text>
<text x="14.2" y="85">10uF/16V-2012</text>
<text x="35.6" y="86.8">47K-F/1608</text>
<text x="5.3" y="93.9">C53</text>
<text x="10.7" y="93.9">C54</text>
<text x="16" y="93.9">C55</text>
<text x="21.3" y="93.9">C56</text>
<text x="37.3" y="90.3">R24</text>
<text x="74.7" y="90.3">L3</text>
<text x="74.7" y="92.1">PM5449.332NLT/3.3uH, 11A</text>
<text x="92.5" y="95.7">C59</text>
<text x="94.2" y="93.9">C60</text>
<text x="97.8" y="95.7">47uF/2012</text>
<text x="99.6" y="93.9">47uF/2012</text>
<text x="90.7" y="97.4">C58</text>
<text x="96" y="97.4">47uF/2012</text>
<text x="76.5" y="102.8">C57</text>
<text x="76.5" y="104.6">100nF/1608</text>
<text x="108.5" y="102.8">R25</text>
<text x="108.5" y="104.9">100K-F/1608</text>
<text x="120.9" y="102.8">R26</text>
<text x="120.9" y="104.9">4.99K-F/1608</text>
<text x="35.6" y="109.9">C61 C62</text>
<text x="71.1" y="113.5">R27</text>
<text x="113.8" y="111.7">C63</text>
<text x="113.8" y="113.5">10pF/1608</text>
<text x="35.6" y="117">100nF/1608</text>
<text x="40.9" y="118.8">1uF/1608</text>
<text x="71.1" y="115.2">100K-F/1608</text>
<text x="108.5" y="117">R28</text>
<text x="108.5" y="119.1">20K-F/1608</text>
<text x="108.5" y="127.7">R29</text>
<text x="108.5" y="129.8">4.99K-F/1608</text>
</g>
<g font-size="1.6">
<text x="43.2" y="24.5">14</text>
<text x="43.2" y="28.1">15</text>
<text x="68.8" y="26.3">1</text>
<text x="68.8" y="24.5">2</text>
<text x="68.8" y="29.8">16</text>
<text x="43.2" y="35.2">11</text>
<text x="43.2" y="33.4">12</text>
<text x="43.2" y="31.6">13</text>
<text x="68.8" y="35.2">3</text>
<text x="68.8" y="33.4">4</text>
<text x="44.1" y="38.7">6</text>
<text x="44.1" y="37">9</text>
<text x="68.8" y="40.5">5</text>
<text x="68.8" y="38.7">7</text>
<text x="56.5" y="46.6" transform="rotate(-90 56.5 46.6)">8</text>
<text x="68.8" y="42.3">10</text>
<text x="43.2" y="92.1">14</text>
<text x="43.2" y="95.6">15</text>
<text x="68.8" y="93.9">1</text>
<text x="68.8" y="92.1">2</text>
<text x="43.2" y="101">12</text>
<text x="43.2" y="99.2">13</text>
<text x="68.8" y="101">4</text>
<text x="68.8" y="97.4">16</text>
<text x="43.2" y="102.7">11</text>
<text x="44.1" y="106.3">6</text>
<text x="44.1" y="104.5">9</text>
<text x="68.8" y="102.7">3</text>
<text x="68.8" y="106.3">7</text>
<text x="68.8" y="108.1">5</text>
<text x="68.8" y="109.9">10</text>
<text x="56.5" y="114.1" transform="rotate(-90 56.5 114.1)">8</text>
</g>
<g font-size="1.6" fill="#004080">
<text x="47.1" y="25.6">VIN1</text>
<text x="47.1" y="29.2">PGND1</text>
<text x="61.2" y="27.4">PGND2</text>
<text x="63.1" y="25.6">VIN2</text>
<text x="47.1" y="34.5">SYNC/MODE</text>
<text x="47.1" y="32.7">EN</text>
<text x="61" y="34.5">CBOOT</text>
<text x="64" y="30.9">SW</text>
<text x="47.1" y="39.8">VCC</text>
<text x="47.1" y="38.1">RT</text>
<text x="47.1" y="36.3">SPSP</text>
<text x="61" y="36.3">RBOOT</text>
<text x="63" y="41.6">BIAS</text>
<text x="64.6" y="39.8">FB</text>
<text x="57.7" y="43.6" transform="rotate(-90 57.7 43.6)">AGND</text>
<text x="61.4" y="43.4">RESET</text>
<text x="47.1" y="93.2">VIN1</text>
<text x="61.2" y="95">PGND2</text>
<text x="63.1" y="93.2">VIN2</text>
<text x="47.1" y="100.3">EN</text>
<text x="47.1" y="96.7">PGND1</text>
<text x="64" y="98.5">SW</text>
<text x="47.1" y="107.4">VCC</text>
<text x="47.1" y="105.6">RT</text>
<text x="47.1" y="103.8">SPSP</text>
<text x="47.1" y="102.1">SYNC/MODE</text>
<text x="61" y="103.8">RBOOT</text>
<text x="61" y="102.1">CBOOT</text>
<text x="64.6" y="107.4">FB</text>
<text x="57.7" y="111.1" transform="rotate(-90 57.7 111.1)">AGND</text>
<text x="61.4" y="111">RESET</text>
<text x="63" y="109.2">BIAS</text>
</g>
<g font-size="1.6" fill="#f00">
<text x="28.8" y="32.4">VLED_EN</text>
<text x="28.8" y="99.9">VLED R_EN</text>
</g>
<g font-size="1.3">
<text x="30.8" y="1.3">5</text>
<text x="88.8" y="1.3">4</text>
<text x="146.9" y="1.3">3</text>
<text x="205" y="1.3">2</text>
<text x="263.1" y="1.3">1</text>
<text x=".5" y="28.4">D</text>
<text x="292.6" y="28.4">D</text>
<text x=".5" y="79.5">C</text>
<text x="292.6" y="79.5">C</text>
<text x=".5" y="130.6">B</text>
<text x="292.6" y="130.6">B</text>
<text x=".5" y="181.7">A</text>
<text x="292.6" y="181.7">A</text>
<text x="30.8" y="207.4">5</text>
<text x="88.8" y="207.4">4</text>
<text x="146.9" y="207.4">3</text>
<text x="205" y="207.4">2</text>
<text x="263.1" y="207.4">1</text>
</g>
<g font-size="1.2" fill="#000080">
<text x="69.3" y="14.8">TP8</text>
<text x="117.3" y="23.7">TP9</text>
<text x="16" y="40.3">TP10</text>
<text x="55.1" y="53.8">TP11</text>
<text x="69.3" y="82.4">TP12</text>
<text x="117.3" y="91.3">TP13</text>
<text x="16" y="107.8">TP14</text>
<text x="55.1" y="121.3">TP15</text>
</g>
<g font-size=".9" fill="#000080">
<text x="69.3" y="15.7">V12_0V</text>
<text x="117.4" y="24.6">VLED_5V</text>
<text x="16" y="41.7">LDO_OUT</text>
<text x="55.1" y="54.7">GND</text>
<text x="69.3" y="83.3">V12_0V</text>
<text x="117.4" y="92.2">VLED_5V</text>
<text x="16" y="109.3">LDO_OUT</text>
<text x="55.1" y="122.3">GND</text>
</g>
</svg>
